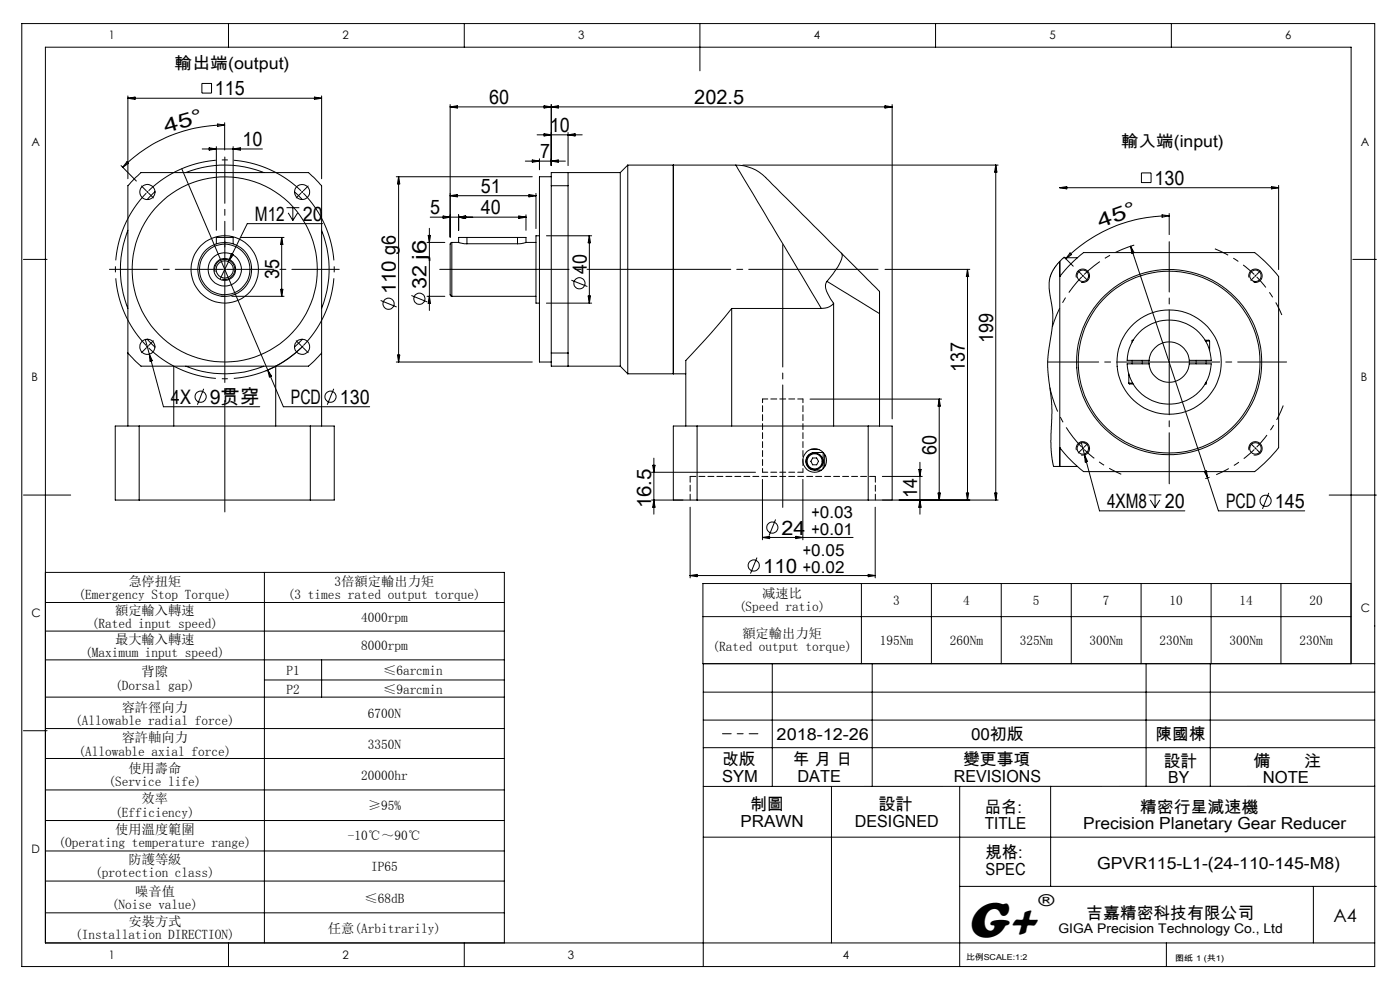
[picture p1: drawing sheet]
<svg xmlns="http://www.w3.org/2000/svg" width="297mm" height="210mm" viewBox="0 0 297 210" stroke-linecap="round" stroke-linejoin="round" font-family="sans-serif">
<g fill="none" stroke="#000" stroke-width=".21">
<path d="M4.6 5h287v200h-287zM42.8 17.7h2.1v2h-2.1zM48.5 5v5M98.5 5v5M148.5 5v10M198.5 5v5M248.5 5v5M25.7 35.1l3.2 3.3M27 34.3l.3 .3-1.3 .9zM27.1 20.3v17.6M27.1 20.8h41.1M27.1 20.8l1.5-.2v.5z"/>
<path d="M38.6 35.8l21.5 50.5h18.3M39.4 36.6a22.3 22.3 0 0 1 16.6 0M42.9 31.6h12.8M44.4 31.4l1.5 .2-1.5 .2zM45.9 31.1v17.8M46.2 26.3l1.5 .2-1.5 .3zM47.7 26.5a30.5 30.5 0 0 0-21.7 9M47.7 26v5.8M49.5 31.1v17.8M49.5 31.6l1.5-.2v.4zM66.7 20.6l1.5 .2-1.5 .3zM68.2 20.3v17.6"/>
<path d="M84.1 37.5h28.8M84.6 37.5v39.3M84.6 37.5l.2 1.5h-.5zM95.5 22.2v28.1M95.5 22.7h93.8M95.5 22.7l1.5-.3v.5zM111.4 34.2h8.5M112.9 33.9l1.5 .3-1.5 .2zM113.9 28.6h9.6M114.4 33.7v2.3M115.4 22.4l1.5 .3-1.5 .2zM115.4 28.4l1.5 .2-1.5 .2z"/>
<path d="M116.9 37.5h-2.5v39.3h2.5M116.9 39.4v35.5M116.9 39.4h3.6M116.9 22.2v12.9M116.9 34.2l1.5-.3v.5zM116.9 22.7l1.5-.3v.5zM120.5 36.6v2.8M120.5 39.4v35.5M120.5 28.1v7M120.5 28.6l1.5-.2v.4zM131.6 36.6v41.1M131.6 36.6h-14.7v2.8"/>
<path d="M133.2 35v44.3M133.2 35h22.9M133.2 35l-1.6 1.6M142.8 35v44.3zM156.1 35a10.7 10.7 0 0 1 8 4.3l14.4 14.4M156.1 35l18.1 30.4M157.6 35h54.1M187.7 22.4l1.6 .3-1.6 .2zM189.3 22.2v66.7M211.2 35v71.1M211.2 35l.3 1.5h-.5zM224.8 39.8h46.5"/>
<path d="M224.8 39.8l1.5-.2v.5zM242.1 36.7h2.1v2h-2.1zM269.7 39.6l1.6 .2-1.6 .3zM271.3 39.3v17.9M5 55h5M27.1 48.9a22.4 22.4 0 0 0 0 16.5M32.9 40.7l-1.7 1.6M45.6 57.7a2.14 2.14 0 0 1 1.9-2.7 2.14 2.14 0 0 1 2.3 2.3 2.14 2.14 0 0 1-2.7 1.9M45.9 51.7v-1.3h3.6v1.3M48.6 55.2l-1.9 3.9M49.1 53.8l.4 .2-.9 1.2zM51 50.4h9.3"/>
<path d="M59.8 50.4v12.5M59.8 50.4l.2 1.4h-.5zM60.8 44.1h2.7M61.1 45.1l1 1.7M62.1 44.1v2.7M62.5 40.7l1.6 1.6M63.1 45.1l-1 1.7M68.2 48.9a22.3 22.3 0 0 1 0 16.5M68.4 47.4h-15.9l-3.9 7.8M90.6 51.4h3.8M90.8 49.9h.5l-.2 1.5zM91.1 48.4v17.5"/>
<path d="M91.3 46.1h20.3M94 45.8l1.5 .3-1.5 .2zM95.5 41.5l1.5-.2v.5zM95.5 41.5h18.2M95.8 51.4l-.3 .3v10.9l.3 .3M95.8 51.4v11.5M95.8 51.4h1.5M97.3 45.6v3.3M97.3 46.1l1.5-.3v.5zM97.3 51.4l1.8 .3M99.1 50.4h-1.8v1M99.1 50.4h10.7"/>
<path d="M99.1 51.7h10.7M99.1 50.4v1.3M109.8 50.4h1.8v1M109.8 50.4v1.3M110.1 45.8l1.5 .3-1.5 .2zM111.6 51.4l-1.8 .3M111.6 51.4h2.1M111.6 45.6v3.3M112.2 41.3l1.5 .2-1.5 .3zM113.7 41v7.5M114.4 50h-.7v14.3h.7M115.9 50h9.6"/>
<path d="M121.2 59.4l3.4 1.4M125 50v14.3M125 50l.3 1.5h-.5zM175.4 59.7a2.38 2.38 0 0 0 .2 2.6l1.2 2M175.4 59.7l11.2 6.8M178.5 53.7a3.2 3.2 0 0 1-.7 2.9l-2.4 3.1M178.5 53.7l7.6 7.6a1.13 1.13 0 0 1 .5 1.4v3.8M187.7 57.1h18M205.2 57.1v49M205.2 57.1l.3 1.6h-.5zM224.8 55.4v3.3zM224.8 58.7a30.3 30.3 0 0 1 5.1-5.1h36.3a32.4 32.4 0 0 1 5.1 5.1v36.3a32.4 32.4 0 0 1-5.1 5h-36.3a30.3 30.3 0 0 1-5.1-5"/>
<path d="M224.8 58.7v36.3M225.7 54.5l2 2M227 53.6l.3 .4-1.2 .9zM228.4 58.9a1.43 1.43 0 0 1 1.2-1.8 1.43 1.43 0 0 1 1.6 1.6 1.43 1.43 0 0 1-1.9 1.2M228.6 54.7h-3l-1.9 2.2-.9 1.8-.2 1.1v1.4l.6 4.2 .1 2.7-1.1 8.4 .2 3 .7 6.4-.2 7.9 .1 2.3 .5 2.8h5.1M229.6 58.4l.2 .2M229.8 58.4l-.2 .2M239.9 52.2l16.3 49.2M239.9 52.2l.7 1.4-.5 .1zM246.5 45.6l1.5 .2-1.5 .3zM248 45.8a30.9 30.9 0 0 0-21.9 9.1M248 45.3v4.5"/>
<path d="M265 58.9a1.43 1.43 0 0 1 1.3-1.8 1.43 1.43 0 0 1 1.5 1.6 1.43 1.43 0 0 1-1.8 1.2M287 55h5M27.1 74.9l2.8 2.8h35.5l2.8-2.8M30.8 72l.9 3.1M31.2 73.4l.2 .3M31.2 72l1.7 1.6M31.4 73.4l-.2 .3M31.7 75.1l3 11.2h20.4M31.7 75.1l.6 1.4-.5 .1zM36.9 77.7v12.7M39.4 77.7a21.9 21.9 0 0 0 16.6 0M46.9 62.9h.8"/>
<path d="M49.2 62.9h11.1M56.8 78.5l.8 1.3-.5 .2zM58.5 77.7v12.7M59.5 61.4h.5l-.2 1.5zM64.1 72l-1.6 1.6M64.3 73.4l-1 .9a22.8 22.8 0 0 1-7 4.4M80.8 63.7l3.3 1.4M84.1 76.8h28.8M84.3 75.3h.5l-.2 1.5zM87.3 62.7l3.4 1.4M90.6 62.9h3.8M91.1 62.9l.2 1.5h-.5z"/>
<path d="M95.8 62.9h17.9M115.9 64.3h9.6M116.9 74.9v2.8h14.7M116.9 74.9h3.6M120.5 74.9v2.8M124.8 62.8h.5l-.3 1.5zM131.6 77.7l1.6 1.6M133.2 79.3h12.3M155.2 65.4l-4.6 5.5-5.1 5.6v13.9M155.2 65.4h19M155.2 65.4v25M176.8 64.3a3.1 3.1 0 0 1-2.6 1.1"/>
<path d="M176.8 64.3v26.1M186.6 66.5v23.9M239.5 79.3v2M240.2 76.4v.8M240.4 72.2h-.2v.4M242.3 76.4v.8M243.8 77.2a4.3 4.3 0 0 0 4.2 3.9 4.3 4.3 0 0 0 4.3-3.9M243.8 77.2h-4.7a8.9 8.9 0 0 0 8.9 8.5 8.9 8.9 0 0 0 9-8.5h-4.7M243.8 76.4h-4.7a8.9 8.9 0 0 1 8.9-8.5 8.9 8.9 0 0 1 9 8.5h-4.7M243.8 76.4a4.3 4.3 0 0 1 4.2-3.9 4.3 4.3 0 0 1 4.3 3.9M243.8 76.4v.8M252.3 76.4v.8"/>
<path d="M253.8 76.4v.8M255.7 72.2h.8l.1 .1M255.8 72.3h.8M255.9 76.4v.8M256.6 72.3v2M27.1 90.4v-51l2.8-2.8h35.5l2.8 2.8v51M29.5 90.4h-5.1v15.7h5.1M29.5 90.4h36.3M29.5 90.4v15.7M43.2 82.5l-1.3 3.4M65.8 90.4h5.1v15.7h-5.1M65.8 90.4v15.7"/>
<path d="M70.8 82.5l-1.4 3.4M138.5 98.7h.5l-.3 1.5zM138.7 97.2v11.9M147.9 90.4h-5.1v15.7h5.1M147.9 90.4v15.7M147.9 90.4h36.3M171.8 84.7h27.9M171.9 95.3h1.8M172.1 95.3h.1M172.4 97.1h.8l.4 .8-.4 .7h-.8l-.4-.7zM174.6 99.4v-3.4h-.5a4.6 4.6 0 0 0-2.5 .4 1.93 1.93 0 0 0-.4 2.4 1.93 1.93 0 0 0 2.2 .9h.8M174.9 96.4v2.6"/>
<path d="M184.2 90.4h5.1v15.7h-5.1M184.2 90.4v15.7M194.9 99.6h.5l-.2 1.5zM195.2 98.1v11M199.2 84.7v21.4M199.2 84.7l.3 1.4h-.5zM224.8 95v3.9zM228.4 95.5a1.43 1.43 0 0 1 1.2-1.8 1.43 1.43 0 0 1 1.6 1.6 1.43 1.43 0 0 1-1.9 1.2M229.3 93.7l.8 2.8M230.1 96.5l3.2 11.9h18.1M230.1 96.5l.6 1.4-.5 .1zM239.5 81.3l.1 .1h.8"/>
<path d="M239.5 81.3h.8M255.9 81.1v.3h-.2M265 95.5a1.43 1.43 0 0 1 1.3-1.8 1.43 1.43 0 0 1 1.5 1.6 1.43 1.43 0 0 1-1.8 1.2M5 105h10M29.5 106.1h36.3M138.2 106.1h6.7M138.2 100.2h22.1M138.7 106.1l.3 1.5h-.5zM146.4 107.6v15M147.9 106.1h36.3M160.6 118.3l-1.4 3.4M161.7 101.7v12.8"/>
<path d="M161.7 114h19.3M161.7 114l1.6-.2v.5zM164.5 110.2l-1.3 3.4M168.8 113.8l1.5 .2-1.5 .3zM170.3 101.7v12.8M185.7 107.6v15M187.2 106.1h24.5M187.2 101.1h8.5M195.2 106.1l.2 1.5h-.5zM199 104.6h.5l-.3 1.5zM205 104.6h.5l-.3 1.5zM211 104.6h.5l-.3 1.5z"/>
<path d="M243.7 105h2.7M244 106l1 1.7M245 105v2.7M246.1 106l-1.1 1.7M255.5 100l.4-.1 .3 1.5zM256.2 101.4l2.3 7h18.3M256.6 101.2l-.9 .3M269.2 104.6l-1.4 3.3M282 105h10M9.6 121.4h97.4v78.6M9.6 127.8h97.4M9.6 133.9h97.4"/>
<path d="M9.6 140h97.4M56.1 121.4v78.6M68.2 140v7.9M146.4 122.1h39.3M146.4 122.1l1.5-.3v.5zM149.1 130.8h137.5M182.7 123.8v17M184.2 121.8l1.5 .3-1.5 .2zM197.6 123.8v17M212.4 123.8v17M227.3 123.8v17M242.1 123.8v17"/>
<path d="M256.9 123.8v17M271.7 123.8v17M5 155h5M9.6 147.9h97.4M9.6 154.5h97.4M56.1 144.2h50.9M149.2 152.7h142.4M149.2 146.8h142.4M149.2 140.8v64.2M149.2 158.6h142.4M163.8 140.8v26M185 140.8v26"/>
<path d="M243.1 140.8v26M256.8 140.8v26M286.6 140.8v-17h-137.5v17h142.5M286.6 140.8v-130.8h-277v190h282M9.6 160.9h97.4M9.6 167.6h97.4M9.6 174.1h97.4M149.2 177.6h142.4M176.4 166.8v33.2M203.6 166.8v38.2M222.9 166.8v21.2M291.6 166.8h-142.4"/>
<path d="M9.6 180.5h97.4M9.6 186.9h97.4M9.6 193.6h97.4M203.6 188h88.4M278.6 188v12M48.5 200v5M98.5 200v5M247.4 200v5"/>
<circle cx="31.3" cy="40.7" r="1.61"/>
<circle cx="47.7" cy="57.2" r="5.7"/>
<circle cx="47.7" cy="57.2" r="5.4"/>
<circle cx="47.7" cy="57.2" r="19.6"/>
<circle cx="47.7" cy="57.1" r="2.32"/>
<circle cx="47.7" cy="57.2" r="7.1"/>
<circle cx="47.7" cy="57.2" r="3.5"/>
<circle cx="47.7" cy="57.2" r="1.81"/>
<circle cx="64.1" cy="40.7" r="1.6"/>
<circle cx="229.7" cy="58.5" r="1.21"/>
<circle cx="266.3" cy="58.5" r="1.21"/>
<circle cx="31.3" cy="73.6" r="1.6"/>
<circle cx="64.1" cy="73.6" r="1.61"/>
<circle cx="82.4" cy="64.4" r="1.18"/>
<circle cx="89" cy="63.4" r="1.18"/>
<circle cx="122.9" cy="60.1" r="1.19"/>
<circle cx="248" cy="76.8" r="19.3"/>
<circle cx="248" cy="76.8" r="11.1"/>
<circle cx="248" cy="76.8" r="19.6"/>
<circle cx="42.6" cy="84.2" r="1.19"/>
<circle cx="70.1" cy="84.2" r="1.18"/>
<circle cx="172.8" cy="97.9" r="1.6"/>
<circle cx="172.8" cy="97.7" r="2.51"/>
<circle cx="172.8" cy="97.9" r="1.78"/>
<circle cx="229.7" cy="95.1" r="1.21"/>
<circle cx="266.3" cy="95.1" r="1.21"/>
<circle cx="159.9" cy="120" r="1.18"/>
<circle cx="163.9" cy="111.9" r="1.18"/>
<circle cx="268.5" cy="106.2" r="1.19"/>
</g>
<path d="M229.5 58.7a25.9 25.9 0 0 0-6.3 10.6M230 58.2a25.9 25.9 0 0 1 10.6-6.2" fill="none" stroke="#000" stroke-width=".21" stroke-dasharray="30.5 1.3 1.3 1.3" stroke-dashoffset="26.2" stroke-linecap="butt"/>
<path d="M31.3 40.7l-.1 .1M31.3 40.7l.1-.1M64.1 40.7l-.1-.1M64.1 40.7l.1 .1M266.4 58.5l-.2-.1M266.4 58.5l.1 .1M64.1 73.5l.1-.1M64.1 73.5l-.1 .2M229.7 95.1l.2 .1M229.7 95.1l-.1-.1M266.4 95.1l.1-.1M266.4 95.1l-.2 .1" fill="none" stroke="#000" stroke-width=".21" stroke-dasharray="30.5 1.3 1.3 1.3" stroke-linecap="butt"/>
<path d="M266.1 58.2a25.9 25.9 0 0 0-8.4-5.4" fill="none" stroke="#000" stroke-width=".21" stroke-dasharray="30.5 1.3 1.3 1.3" stroke-dashoffset="27.4" stroke-linecap="butt"/>
<path d="M266.6 58.7a25.9 25.9 0 0 1 5.3 8.1M266.1 95.4a25.9 25.9 0 0 1-8.1 5.3" fill="none" stroke="#000" stroke-width=".21" stroke-dasharray="30.5 1.3 1.3 1.3" stroke-dashoffset="27.5" stroke-linecap="butt"/>
<path d="M266.6 94.8a25.9 25.9 0 0 0 5.6-8.8" fill="none" stroke="#000" stroke-width=".21" stroke-dasharray="30.5 1.3 1.3 1.3" stroke-dashoffset="27.1" stroke-linecap="butt"/>
<path d="M230 95.4a25.9 25.9 0 0 0 7.9 5.2" fill="none" stroke="#000" stroke-width=".21" stroke-dasharray="30.5 1.3 1.3 1.3" stroke-dashoffset="27.6" stroke-linecap="butt"/>
<path d="M222.7 82.2a25.8 25.8 0 0 0 6.8 12.6" fill="none" stroke="#000" stroke-width=".21" stroke-dasharray="30.5 1.3 1.3 1.3" stroke-dashoffset="25.1" stroke-linecap="butt"/>
<path d="M31 41a23.2 23.2 0 0 0 0 32.3M63.9 40.5a23.2 23.2 0 0 0-32.4 0M31.5 73.8a23.2 23.2 0 0 0 32.4 0M64.4 73.3a23.2 23.2 0 0 0 0-32.3" fill="none" stroke="#000" stroke-width=".21" stroke-dasharray="30.5 1.3 1.3 1.3" stroke-dashoffset="14.5" stroke-linecap="butt"/>
<path d="M47.7 49.8v3.9" fill="none" stroke="#000" stroke-width=".21" stroke-dasharray="30.5 1.3 1.3 1.3" stroke-dashoffset="30.5"/>
<path d="M93.3 57.1h93" fill="none" stroke="#000" stroke-width=".21" stroke-dasharray="30.5 1.3 1.3 1.3" stroke-dashoffset="3"/>
<path d="M166.1 107.6v-55.7" fill="none" stroke="#000" stroke-width=".21" stroke-dasharray="30.5 1.3 1.3 1.3" stroke-dashoffset="4.5"/>
<path d="M153.3 155.6h7.5" fill="none" stroke="#000" stroke-width=".21" stroke-dasharray="30.5 1.3 1.3 1.3" stroke-dashoffset="28.6"/>
<path d="M146.4 101.1h39.3M146.4 101.1v5M185.7 106.1v-5" fill="none" stroke="#000" stroke-width=".21" stroke-dasharray="1.3 .6"/>
<path d="M161.8 84.6h8.5M161.8 100.2h8.5" fill="none" stroke="#000" stroke-width=".21" stroke-dasharray="1.3 .6" stroke-dashoffset=".2"/>
<path d="M161.8 84.6v15.6M170.3 100.2v-15.6" fill="none" stroke="#000" stroke-width=".21" stroke-dasharray="1.3 .6" stroke-dashoffset=".5"/>
<g fill="none" stroke="#000" stroke-width=".21" stroke-dasharray="30.5 1.3 1.3 1.3">
<path d="M31 40.5l-1-1M31.3 40.7l-.1-.1M31.3 40.7l.1 .1M31.5 41l1 1M47.7 57.1v-.1M47.7 57.1h-.2M47.7 57.1v.2M47.7 57.1h.2M63.9 41l-1.1 1M64.1 40.7l.1-.1M64.1 40.7l-.1 .1M64.4 40.5l1-1"/>
<path d="M229.5 58.2l-.8-.7M230 58.7l.7 .8M266.1 58.7l-.7 .8M266.4 58.5l.1-.1M266.4 58.5l-.2 .1M266.6 58.2l.7-.7M31 73.8l-1 1M31.5 73.3l1-1M63.9 73.3l-1.1-1M64.1 73.5l.1 .2M64.1 73.5l-.1-.1M64.4 73.8l1 1"/>
<path d="M248 76.8v-.2M248 76.8h-.1M248 76.8v.2M248 76.8h.2M229.5 95.4l-.8 .7M229.7 95.1l-.1 .1M229.7 95.1l.2-.1M230 94.8l.7-.7M266.1 94.8l-.7-.7M266.4 95.1l.1 .1M266.4 95.1l-.2-.1M266.6 95.4l.7 .7"/>
</g>
<path d="M248 76.4v-25.1" fill="none" stroke="#000" stroke-width=".21" stroke-dasharray="30.5 1.3 1.3 1.3" stroke-dashoffset="19.8"/>
<path d="M247.7 76.8h-25.4" fill="none" stroke="#000" stroke-width=".21" stroke-dasharray="30.5 1.3 1.3 1.3" stroke-dashoffset="19.7"/>
<path d="M248 77.1v25.5" fill="none" stroke="#000" stroke-width=".21" stroke-dasharray="30.5 1.3 1.3 1.3" stroke-dashoffset="19.6"/>
<path d="M248.4 76.8h24.5" fill="none" stroke="#000" stroke-width=".21" stroke-dasharray="30.5 1.3 1.3 1.3" stroke-dashoffset="20.1"/>
<path d="M47.7 56.8v-23.5" fill="none" stroke="#000" stroke-width=".21" stroke-dasharray="30.5 1.3 1.3 1.3" stroke-dashoffset="20.6"/>
<path d="M47.3 57.1h-24.1" fill="none" stroke="#000" stroke-width=".21" stroke-dasharray="30.5 1.3 1.3 1.3" stroke-dashoffset="20.3"/>
<path d="M47.7 57.5v51.1" fill="none" stroke="#000" stroke-width=".21" stroke-dasharray="30.5 1.3 1.3 1.3" stroke-dashoffset="6.8"/>
<path d="M48.1 57.1h23.9" fill="none" stroke="#000" stroke-width=".21" stroke-dasharray="30.5 1.3 1.3 1.3" stroke-dashoffset="20.4"/>
<text font-size="11" x="205.1" y="198.7">G+</text>
<g font-size="4.2">
<text x="45.6" y="20.2">115</text>
<text x="103.8" y="22.1">60</text>
<text x="147.3" y="22.1">202.5</text>
<text x="35.1" y="28.2" transform="rotate(-16 35.1 28.2)">4 5 °</text>
<text x="116.7" y="28">10</text>
<text x="51.5" y="31">10</text>
<text x="114.6" y="33.6">7</text>
<text x="102" y="40.9">51</text>
<text x="244.9" y="39.2">130</text>
<text x="54.1" y="46.8">M12</text>
<text x="64.2" y="46.8">20</text>
<text x="91.3" y="45.5">5</text>
<text x="102" y="45.5">40</text>
<text x="233.4" y="48.4" transform="rotate(-20 233.4 48.4)">4 5 °</text>
<text x="59.2" y="59.3" transform="rotate(-90 59.2 59.3)">35</text>
<text x="124.5" y="58.1" transform="rotate(-90 124.5 58.1)">40</text>
<text x="84" y="62.5" transform="rotate(-90 84 62.5)">110 g6</text>
<text x="90.5" y="61.4" transform="rotate(-90 90.5 61.4)">32 j6</text>
<text x="210.7" y="72.8" transform="rotate(-90 210.7 72.8)">199</text>
<text x="204.7" y="78.9" transform="rotate(-90 204.7 78.9)">137</text>
<text x="36.3" y="85.7">4X</text>
<text x="44.5" y="85.7">9贯穿</text>
<text x="61.7" y="85.7">PCD</text>
<text x="72.1" y="85.7">130</text>
<text x="198.7" y="96.6" transform="rotate(-90 198.7 96.6)">60</text>
<text x="138.1" y="107.8" transform="rotate(-90 138.1 107.8)">16.5</text>
<text x="194.6" y="105.7" transform="rotate(-90 194.6 105.7)">14</text>
<text x="234.9" y="107.7">4XM8</text>
<text x="247.1" y="107.7">20</text>
<text x="260.1" y="107.7">PCD</text>
<text x="270.5" y="107.7">145</text>
<text x="165.8" y="113.4">24</text>
<text x="161.9" y="121.5">110</text>
</g>
<text font-size="3.9" x="282.9" y="195.5">A4</text>
<g font-size="3.5">
<text x="37" y="14.6">輸出端(output)</text>
<text x="237.8" y="31.2">輸入端(input)</text>
<text x="172.2" y="109.9">+0.03</text>
<text x="172.2" y="113.4">+0.01</text>
<text x="170.3" y="117.9">+0.05</text>
<text x="170.3" y="121.5">+0.02</text>
<text x="164.8" y="157">2018-12-26</text>
<text x="206" y="157">00初版</text>
<text x="245.2" y="157">陳國棟</text>
<text x="153.2" y="162.3">改版</text>
<text x="153.2" y="165.8">SYM</text>
<text x="168.2" y="162.3">年 月 日</text>
<text x="169.2" y="165.8">DATE</text>
<text x="202.4" y="165.8">REVISIONS</text>
<text x="204.3" y="162.3">變更事項</text>
<text x="246.9" y="162.6">設計</text>
<text x="247.9" y="166.1">BY</text>
<text x="265.9" y="162.6">備</text>
<text x="267.9" y="166.1">NOTE</text>
<text x="276.6" y="162.6">注</text>
<text x="159.1" y="171.9">制圖</text>
<text x="186.4" y="171.9">設計</text>
<text x="208.9" y="172.4">品名:</text>
<text x="241.8" y="172.4">精密行星減速機</text>
<text x="157.1" y="175.4">PRAWN</text>
<text x="181.3" y="175.4">DESIGNED</text>
<text x="208.9" y="175.9">TITLE</text>
<text x="229.8" y="175.9">Precision Planetary Gear Reducer</text>
<text x="209.1" y="182.1">規格:</text>
<text x="209.1" y="185.6">SPEC</text>
<text x="232.7" y="184.3">GPVR115-L1-(24-110-145-M8)</text>
<text x="220.3" y="192.2">®</text>
<text x="230.5" y="194.8">吉嘉精密科技有限公司</text>
</g>
<g font-size="2.8">
<text x="27.2" y="124.2">急停扭矩</text>
<text x="71" y="124.2">3倍額定輸出力矩</text>
<text x="16.6" y="127">(Emergency Stop Torque)</text>
<text x="24.4" y="130.4">額定輸入轉速</text>
<text x="61.1" y="127">(3 times rated output torque)</text>
<text x="76.6" y="131.8">4000rpm</text>
<text x="156.8" y="129.7">(Speed ratio)</text>
<text x="161.7" y="126.9">减速比</text>
<text x="189.5" y="128.3">3</text>
<text x="204.3" y="128.3">4</text>
<text x="219.1" y="128.3">5</text>
<text x="234" y="128.3">7</text>
<text x="248.1" y="128.3">10</text>
<text x="262.9" y="128.3">14</text>
<text x="277.8" y="128.3">20</text>
<text x="19.5" y="133.3">(Rated input speed)</text>
<text x="24.4" y="136.5">最大輸入轉速</text>
<text x="76.6" y="137.9">8000rpm</text>
<text x="157.5" y="135.4">額定輸出力矩</text>
<text x="186.6" y="136.8">195Nm</text>
<text x="201.5" y="136.8">260Nm</text>
<text x="216.3" y="136.8">325Nm</text>
<text x="231.2" y="136.8">300Nm</text>
<text x="246" y="136.8">230Nm</text>
<text x="260.8" y="136.8">300Nm</text>
<text x="275.7" y="136.8">230Nm</text>
<text x="18.1" y="139.3">(Maximum input speed)</text>
<text x="30.1" y="143.5">背隙</text>
<text x="60.7" y="143.1">P1</text>
<text x="81.3" y="143.1">≤6arcmin</text>
<text x="151.1" y="138.2">(Rated output torque)</text>
<text x="24.4" y="146.3">(Dorsal gap)</text>
<text x="60.7" y="147.2">P2</text>
<text x="81.3" y="147.2">≤9arcmin</text>
<text x="15.9" y="153.8">(Allowable radial force)</text>
<text x="25.8" y="151">容許徑向力</text>
<text x="78" y="152.4">6700N</text>
<text x="16.6" y="160.3">(Allowable axial force)</text>
<text x="25.8" y="157.5">容許軸向力</text>
<text x="78" y="158.9">3350N</text>
<text x="23" y="166.8">(Service life)</text>
<text x="27.2" y="164">使用壽命</text>
<text x="76.6" y="165.4">20000hr</text>
<text x="24.4" y="173.2">(Efficiency)</text>
<text x="30" y="170.4">效率</text>
<text x="78" y="171.8">≥95%</text>
<text x="12.4" y="179.7">(Operating temperature range)</text>
<text x="24.4" y="176.9">使用溫度範圍</text>
<text x="73.8" y="178.3">-10℃～90℃</text>
<text x="27.2" y="183.3">防護等級</text>
<text x="78.7" y="184.7">IP65</text>
<text x="20.2" y="186.1">(protection class)</text>
<text x="28.7" y="190">噪音值</text>
<text x="77.3" y="191.4">≤68dB</text>
<text x="23.7" y="192.9">(Noise value)</text>
<text x="27.2" y="196.4">安裝方式</text>
<text x="69.6" y="197.8">任意(Arbitrarily)</text>
<text x="224.5" y="197.8">GIGA Precision Technology Co., Ltd</text>
<text x="16" y="199.2">(Installation DIRECTION)</text>
</g>
<g font-size="2.5">
<text x="23.1" y="8.4">1</text>
<text x="72.7" y="8.4">2</text>
<text x="122.7" y="8.4">3</text>
<text x="172.7" y="8.4">4</text>
<text x="222.7" y="8.4">5</text>
<text x="272.7" y="8.4">6</text>
<text x="6.7" y="30.9">A</text>
<text x="288.7" y="30.9">A</text>
<text x="6.7" y="80.9">B</text>
<text x="288.7" y="80.9">B</text>
<text x="6.7" y="130.9">C</text>
<text x="288.7" y="129.9">C</text>
<text x="6.7" y="180.9">D</text>
<text x="23.1" y="203.4">1</text>
<text x="72.7" y="203.4">2</text>
<text x="120.5" y="203.4">3</text>
<text x="178.8" y="203.4">4</text>
</g>
<g font-size="1.7">
<text x="204.9" y="203.7">比例SCALE:1:2</text>
<text x="249.3" y="203.8">图纸 1 (共1)</text>
</g>
</svg>
